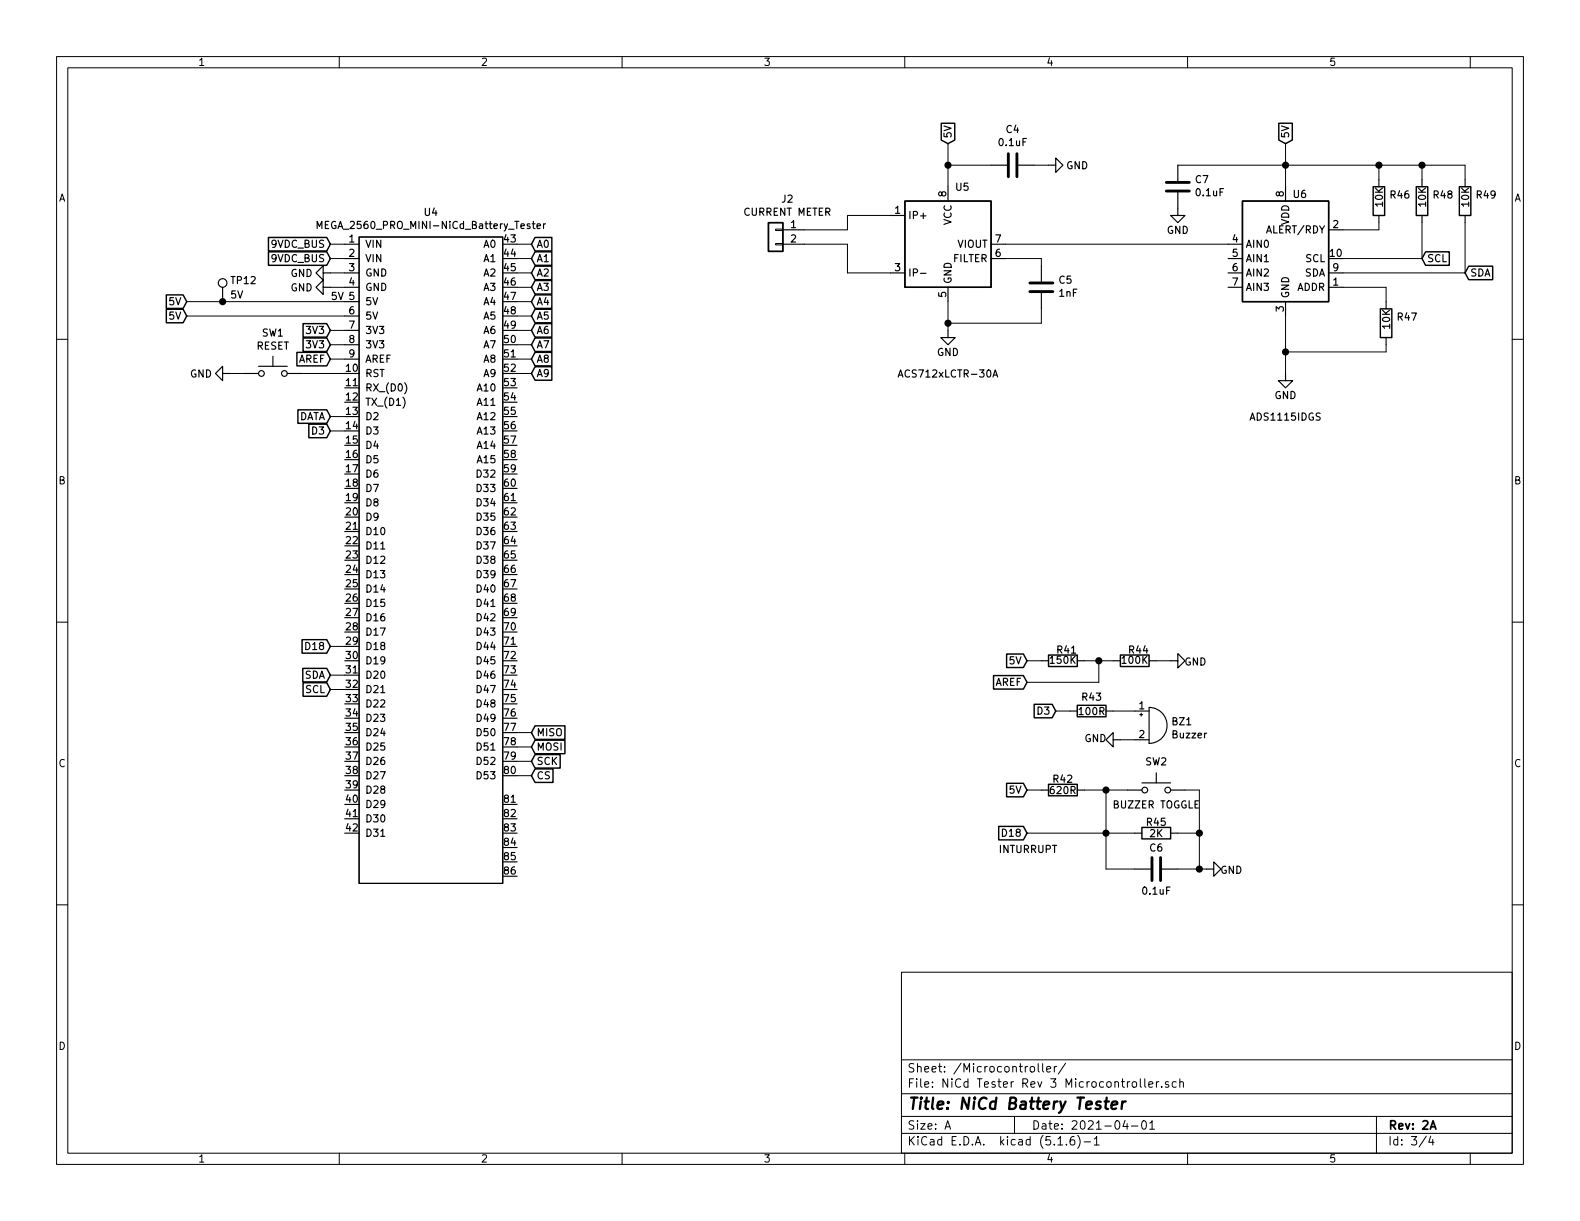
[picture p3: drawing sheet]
<svg xmlns="http://www.w3.org/2000/svg" width="279mm" height="216mm" viewBox="0 0 279 216" stroke-linecap="round" stroke-linejoin="round" font-family="sans-serif">
<g fill="none" stroke="#000" stroke-width=".18">
<path d="M10 10h259.4v195.9h-259.4zM12 12h255.4v191.9h-255.4zM60 10v2M110 10v2M160 10v2M210 10v2M260 10v2M157.5 38.1h-7.6v2.5h-7.7M167.6 29.2h7.7M167.6 25.4v7.6M182.9 29.2h2.5M208.3 29.2h50.8v2.6"/>
<path d="M227.3 25.4v7.6M243.8 39.4v1.2h-6.3M243.8 29.2v2.6M251.5 29.2v2.6M251.5 39.4v6.3h-14M259.1 39.4v8.9h-21.6M10 60h2M33 53.3h28M33 55.9h28M58.4 45.7h2.6M58.4 43.2h2.6M58.4 48.3h2.6"/>
<path d="M58.4 50.8h2.6M58.4 58.4h2.6M91.4 45.7h2.6M91.4 43.2h2.6M91.4 48.3h2.6M91.4 53.3h2.6M91.4 55.9h2.6M91.4 50.8h2.6M91.4 58.4h2.6M137.2 43.1h1.2v.2h-1.2zM137.2 40.5h1.2v.3h-1.2zM142.2 43.2h7.7v5.1h7.6"/>
<path d="M167.6 53.3v5.1M177.8 45.7h6.3v1.3M177.8 43.2h39.4M184.1 54.6v2.6h-16.5M227.3 55.9v10.1M237.5 50.8h7.6v2.5M267.4 60h2M40.6 66h2.6M53.3 66h7.7M58.4 63.5h2.6M58.4 73.7h2.6M58.4 76.2h2.6"/>
<path d="M58.4 61h2.6M91.4 63.5h2.6M91.4 66h2.6M91.4 61h2.6M245.1 61v1.2h-17.8M10 110h2M58.4 119.4h2.6M58.4 114.3h2.6M181.6 116.8h2.5M191.8 116.8h5M194.3 116.8v3.9h-12.7M204.5 116.8h2.5"/>
<path d="M267.4 110h2M58.4 121.9h2.6M91.4 137.2h2.6M91.4 134.6h2.6M91.4 132.1h2.6M91.4 129.5h2.6M181.6 139.7h2.5M186.7 125.7h2.5M191.8 139.7h7.6M195.6 139.7v14h5.1M196.8 125.7h3.9M198.1 130.8h2.6"/>
<path d="M209.5 139.7h2.6v14M10 160h2M181.6 147.3h19.1M208.3 147.3h3.8M208.3 153.7h5.1M267.4 160h2M159.4 171.9h108v32h-108zM159.4 197.4h108M159.4 193.4h108M159.4 187.4h108M167.1 199.7l.5-1.5 .5 1.5M167.2 199.2h.8"/>
<path d="M179.4 197.4v3M182.2 188.7l.2-.1 .5 .1v.7l-.2 .2-.5-.2zM183.6 188.1v1.3l.2 .2M184.4 188.1v1.3l.2 .2M185.1 189.1l.7-.2-.1-.3h-.4l-.2 .2 .1 .7h.5M186.4 188.6v1M186.9 188.6l-.5 .2M188.4 188l-1.3 1.9M199 198.1l-.4 1.1h.9M199.3 198.7v1M200.1 199.1h1.1M200.3 191.4l.2-.1 .4 .1v.7l-.2 .2-.4-.2z"/>
<path d="M201.7 190.8v1.2l.2 .3M202 198.3l.4-.1a.94 .94 0 0 1 0 1.5 .82 .82 0 0 1-.4-1.4zM202.4 190.8v1.2l.2 .3M203.1 191.8l.8-.2-.1-.3h-.4l-.3 .2 .1 .7h.6M203.3 198.6l.4-.4v1.5M203.3 199.7h.9M204.5 191.3v1M204.9 191.3l-.4 .2M205.4 192.1v.2M206.6 191.3h-.3l-.2 .2v.2l.5 .1v.4h-.5M208 191.3h-.4l-.3 .2v.6l.3 .2 .4-.1M208.6 191.4l.2-.1h.4l.1 1"/>
<path d="M208.6 190.8v1.5M243.4 197.4v6.5M60 203.9v2M110 203.9v2M159.4 200.4h108M160 203.9v2M187.1 202.5h.8M188.6 202.3v.2M189.9 201a.59 .59 0 0 0-.7 .6v.6l.2 .2 .4 .1 .2-.2 .1-.5-.2-.2-.4-.1-.3 .3M190.6 200.8a1.71 1.71 0 0 1 0 2.2M191.7 201.9h1.2M193.5 201.4l.4-.4v1.5"/>
<path d="M193.5 202.5h.9M210 203.9v2M252.2 200.9l-1.2 1.9M253 200.9l-.3 1.1h.9M253.4 201.5v1M260 203.9v2"/>
</g>
<path d="M252.9 199.7l.5-1.5 .5 1.5" fill="none" stroke="#000" stroke-width=".3"/>
<path d="M195.3 194.8h.8M195.7 194.1l-.2 1.7 .1 .2 .3 .1M196.6 195.4l1-.2-.1-.4h-.8l-.2 1 .3 .3 .6-.1M198.5 194.8l-.2 1.3M199.1 194.8a.55 .55 0 0 0-.7 .3" fill="none" stroke="#000" stroke-width=".41"/>
<g fill="none" stroke="#000" stroke-width=".25">
<path d="M135.9 39.4h2.5v5.1h-2.5zM160 35.6h15.3v15.2h-15.3zM166.4 21.8h2.4v3l-1.2 .6-1.2-.6zM219.7 35.6h15.2v17.7h-15.2zM226.1 21.8h2.4v3l-1.2 .6-1.2-.6zM242.8 33h2.1v5.1h-2.1zM250.4 33h2.1v5.1h-2.1zM258.1 33h2v5.1h-2zM29.4 54.7h3l.6 1.2-.6 1.2h-3zM29.4 52.1h3l.6 1.2-.6 1.2h-3zM47.5 44.5h10.3l.6 1.2-.6 1.2h-10.3zM47.5 42h10.3l.6 1.2-.6 1.2h-10.3z"/>
<path d="M53.6 59.8h4.2l.6 1.2-.6 1.2h-4.2zM53.6 57.2h4.2l.6 1.2-.6 1.2h-4.2zM94.6 59.8h3v2.4h-3l-.6-1.2zM94.6 57.2h3v2.4h-3l-.6-1.2zM94.6 54.7h3v2.4h-3l-.6-1.2zM94.6 52.1h3v2.4h-3l-.6-1.2zM94.6 49.6h3v2.4h-3l-.6-1.2zM94.6 47.1h3v2.4h-3l-.6-1.2zM94.6 44.5h3v2.4h-3l-.6-1.2zM94.6 42h3v2.4h-3l-.6-1.2zM244.1 54.6h2v5.1h-2zM252.1 44.5h4.2v2.4h-4.2l-.6-1.2z"/>
<path d="M259.7 47.1h4.3v2.4h-4.3l-.6-1.2zM52.5 62.3h5.3l.6 1.2-.6 1.2h-5.3zM52.7 72.5h5.1l.6 1.2-.6 1.2h-5.1zM54.6 75h3.2l.6 1.2-.6 1.2h-3.2zM94.6 64.8h3v2.4h-3l-.6-1.2zM94.6 62.3h3v2.4h-3l-.6-1.2zM53.4 113.1h4.4l.6 1.2-.6 1.2h-4.4zM53.5 118.2h4.3l.6 1.2-.6 1.2h-4.3zM175.7 119.5h5.3l.6 1.2-.6 1.1h-5.3zM178 115.6h3l.6 1.2-.6 1.2h-3zM185.4 115.8h5.1v2.1h-5.1zM198.1 115.8h5.1v2.1h-5.1z"/>
<path d="M53.6 120.7h4.2l.6 1.2-.6 1.2h-4.2zM94.6 136h3.2v2.4h-3.2l-.6-1.2zM94.6 133.4h4.5v2.4h-4.5l-.6-1.2zM94.6 130.9h5.3v2.4h-5.3l-.6-1.2zM94.6 128.3h5.3v2.4h-5.3l-.6-1.2zM178 138.5h3l.6 1.2-.6 1.2h-3zM182.9 124.5h3.2l.6 1.2-.6 1.2h-3.2zM185.4 138.7h5.1v2h-5.1zM190.5 124.7h5.1v2h-5.1zM176.6 146.1h4.4l.6 1.2-.6 1.2h-4.4zM201.9 146.3h5.1v2h-5.1z"/>
</g>
<g fill="none" stroke="#000" stroke-width=".2">
<path d="M95 40l.6-.1-.1-.3h-.4l-.1 .2v.6h.5M96.1 39.6v.8M96.5 39.6l-.4 .2M157.5 38.1h2.5M167.6 33v2.6M175.3 29.2h2.8M180.1 29.2h2.8M185.4 29.2h1.3v1.3l1.3-1.3-1.3-1.3v1.3M208.3 34v4.1h-1.3l1.3 1.3 1.2-1.3h-1.2M208.3 29.2v2.8M227.3 33v2.6M243.8 31.8v1.2"/>
<path d="M243.8 38.1v1.3M251.5 31.8v1.2M251.5 38.1v1.3M259.1 31.8v1.2M259.1 38.1v1.3M39.4 50.8v2.5M56.1 40.4v-1.3l.4 1 .4-1v1.3M57.1 48.3v-1.3l-1.2 1.3 1.2 1.2v-1.2h1.3M57.1 50.8v-1.3l-1.2 1.3 1.2 1.3v-1.3h1.3M61 48.3h2.5M61 45.7h2.5M61 43.2h2.5"/>
<path d="M61 50.8h2.5M61 53.3h2.5M61 55.9h2.5M61 58.4h2.5M63.5 41.9h25.4v114.3h-25.4zM138.4 43.2h3.8M138.4 40.6h3.8M157.5 48.3h2.5M162.8 48.3h1M167.6 58.4v1.3h-1.2l1.2 1.3 1.3-1.3h-1.3M167.6 50.8v2.5M175.3 45.7h2.5"/>
<path d="M175.3 43.2h2.5M184.1 47v2.8M184.1 51.8v2.8M217.2 48.3h2.5M217.2 45.7h2.5M217.2 43.2h2.5M217.2 50.8h2.5M227.3 53.3v2.6M234.9 48.3h2.6M234.9 50.8h2.6M234.9 40.6h2.6M245.1 53.3v1.3"/>
<path d="M245.1 59.7v1.3M39.4 66v-1.2l-1.3 1.2 1.3 1.3v-1.3h1.2M43.2 66h2.5M45.7 64.8h5.1M48.3 63v1.8M50.8 66h2.5M61 61h2.5M61 63.5h2.5M71.6 67.7a1.4 1.4 0 0 1 0 1.9M158.8 66.7l.5-1.3 .4 1.3M175.6 66.7l.4-1.3 .4 1.3M175.7 66.3h.6"/>
<path d="M227.3 66v1.3h-1.2l1.2 1.3 1.3-1.3h-1.3M67.3 97.1h.7M184.1 116.8h1.3M190.5 116.8h1.3M196.8 116.8h1.3M203.2 116.8h1.3M207 116.8h1.3v1.3l1.2-1.3-1.2-1.2v1.2M67.3 122.5h.7M184.1 139.7h1.3M189.2 125.7h1.3M190.5 139.7h1.3M195.6 125.7h1.2"/>
<path d="M196.8 130.8v1.3l-1.2-1.3 1.2-1.3v1.3h1.3M199.4 139.7h2.5M200.7 125.7h2.5M200.7 130.8h2.5M201.5 126.4h.6M201.8 126.1v.5M201.9 138.4h5.1M203.2 125.1a3.2 3.2 0 0 1 3.2 3.2 3.2 3.2 0 0 1-3.2 3.1zM204.5 136.7v1.7M207 139.7h2.5M67.3 147.9h.7M200.7 153.7h2.8"/>
<path d="M200.7 147.3h1.2M205.5 153.7h2.8M207 147.3h1.3M213.4 153.7h1.2v1.2l1.3-1.2-1.3-1.3v1.3"/>
<circle cx="39.4" cy="50" r=".76"/>
<circle cx="46.2" cy="66" r=".51"/>
<circle cx="50.3" cy="66" r=".51"/>
<circle cx="202.4" cy="139.7" r=".51"/>
<circle cx="206.5" cy="139.7" r=".51"/>
</g>
<path d="M178.3 27.2v4M179.8 27.2v4M206.2 32.3h4.1M206.2 33.8h4.1M182.1 50h4.1M182.1 51.6h4.1M203.7 151.6v4.1M205.2 151.6v4.1" fill="none" stroke="#000" stroke-width=".51"/>
<g fill="#000" stroke="#000" stroke-width=".25">
<circle cx="167.6" cy="29.2" r=".51"/>
<circle cx="227.3" cy="29.2" r=".51"/>
<circle cx="243.8" cy="29.2" r=".51"/>
<circle cx="251.5" cy="29.2" r=".51"/>
<circle cx="39.4" cy="53.3" r=".51"/>
<circle cx="167.6" cy="57.2" r=".51"/>
<circle cx="227.3" cy="62.2" r=".51"/>
<circle cx="194.3" cy="116.8" r=".51"/>
<circle cx="195.6" cy="139.7" r=".51"/>
<circle cx="195.6" cy="147.3" r=".51"/>
<circle cx="212.1" cy="153.7" r=".51"/>
<circle cx="212.1" cy="147.3" r=".51"/>
</g>
<text font-size="2.8" x="160.4" y="196.2">Title: NiCd Battery Tester</text>
<g font-size="2.1">
<text x="160.4" y="189.6">Sheet: /Microcontroller/</text>
<text x="160.4" y="192.3">File: NiCd Tester Rev 3 Microcontroller.sch</text>
<text x="160.4" y="202.5">KiCad E.D.A. kicad (5.1.6)-1</text>
<text x="160.4" y="199.7">Size: A</text>
<text x="182.4" y="199.7">Date: 2021-04-01</text>
<text x="245.4" y="199.7">Rev: 2A</text>
<text x="245.4" y="202.5">Id: 3/4</text>
</g>
<g font-size="1.8">
<text x="35" y="11.6">1</text>
<text x="85" y="11.6">2</text>
<text x="135" y="11.6">3</text>
<text x="185" y="11.6">4</text>
<text x="235" y="11.6">5</text>
<text x="178" y="23.5">C4</text>
<text x="168.3" y="24.6" transform="rotate(-90 168.3 24.6)">5V</text>
<text x="176.8" y="25.8">0.1uF</text>
<text x="188.5" y="29.9">GND</text>
<text x="228" y="24.6" transform="rotate(-90 228 24.6)">5V</text>
<text x="10.4" y="35.6">A</text>
<text x="138.3" y="35.8">J2</text>
<text x="167.3" y="34.8" transform="rotate(-90 167.3 34.8)">8</text>
<text x="169.1" y="33.7">U5</text>
<text x="211.4" y="32.4">C7</text>
<text x="211.6" y="34.7">0.1uF</text>
<text x="227" y="34.8" transform="rotate(-90 227 34.8)">8</text>
<text x="228.8" y="35">U6</text>
<text x="245.9" y="35.1">R46</text>
<text x="253.5" y="35.1">R48</text>
<text x="261.2" y="35.1">R49</text>
<text x="267.8" y="35.6">A</text>
<text x="57.3" y="40.5">MEGA_2560_PRO_MINI-NiCd_Battery_Tester</text>
<text x="75.1" y="38.2">U4</text>
<text x="131.6" y="38.2">CURRENT METER</text>
<text x="139.9" y="40.3">1</text>
<text x="158.3" y="37.8">1</text>
<text x="160.5" y="38.7">IP+</text>
<text x="168.3" y="39.8" transform="rotate(-90 168.3 39.8)">VCC</text>
<text x="206.3" y="41.4">GND</text>
<text x="224.3" y="41.3">ALERT/RDY</text>
<text x="228" y="39.8" transform="rotate(-90 228 39.8)">VDD</text>
<text x="235.7" y="40.3">2</text>
<text x="244.6" y="36.5" transform="rotate(-90 244.6 36.5)">10K</text>
<text x="252.2" y="36.5" transform="rotate(-90 252.2 36.5)">10K</text>
<text x="259.8" y="36.5" transform="rotate(-90 259.8 36.5)">10K</text>
<text x="48.2" y="46.4">9VDC_BUS</text>
<text x="48.2" y="43.8">9VDC_BUS</text>
<text x="61.7" y="42.9">1</text>
<text x="61.7" y="45.4">2</text>
<text x="61.7" y="48">3</text>
<text x="64.5" y="43.8">VIN</text>
<text x="64.5" y="46.4">VIN</text>
<text x="85.6" y="43.8">A0</text>
<text x="85.6" y="46.4">A1</text>
<text x="89.2" y="42.9">43</text>
<text x="89.2" y="45.4">44</text>
<text x="89.2" y="48">45</text>
<text x="94.8" y="46.4">A1</text>
<text x="94.8" y="43.8">A0</text>
<text x="139.9" y="42.9">2</text>
<text x="158.3" y="48">3</text>
<text x="168.6" y="46.4">FILTER</text>
<text x="169.3" y="43.8">VIOUT</text>
<text x="176" y="45.4">6</text>
<text x="176" y="42.9">7</text>
<text x="218" y="42.9">4</text>
<text x="218" y="45.4">5</text>
<text x="218" y="48">6</text>
<text x="220.2" y="43.8">AIN0</text>
<text x="220.2" y="46.4">AIN1</text>
<text x="230.9" y="46.4">SCL</text>
<text x="235.3" y="45.4">10</text>
<text x="235.7" y="48">9</text>
<text x="252.3" y="46.4">SCL</text>
<text x="30" y="54">5V</text>
<text x="40.8" y="52.8">5V</text>
<text x="40.9" y="50.2">TP12</text>
<text x="51.4" y="49">GND</text>
<text x="51.4" y="51.5">GND</text>
<text x="58.4" y="53">5V 5</text>
<text x="61.7" y="50.5">4</text>
<text x="64.5" y="48.9">GND</text>
<text x="64.5" y="51.4">GND</text>
<text x="64.5" y="54">5V</text>
<text x="85.6" y="48.9">A2</text>
<text x="85.6" y="51.4">A3</text>
<text x="85.6" y="54">A4</text>
<text x="89.2" y="50.5">46</text>
<text x="89.2" y="53">47</text>
<text x="94.8" y="54">A4</text>
<text x="94.8" y="51.4">A3</text>
<text x="94.8" y="48.9">A2</text>
<text x="160.5" y="48.9">IP-</text>
<text x="167.3" y="52.6" transform="rotate(-90 167.3 52.6)">5</text>
<text x="168.3" y="50.3" transform="rotate(-90 168.3 50.3)">GND</text>
<text x="187.3" y="50.2">C5</text>
<text x="187.3" y="52.5">1nF</text>
<text x="218" y="50.5">7</text>
<text x="220.2" y="48.9">AIN2</text>
<text x="220.2" y="51.4">AIN3</text>
<text x="228" y="52.8" transform="rotate(-90 228 52.8)">GND</text>
<text x="229.3" y="51.4">ADDR</text>
<text x="230.7" y="48.9">SDA</text>
<text x="235.7" y="50.5">1</text>
<text x="259.9" y="48.9">SDA</text>
<text x="30" y="56.5">5V</text>
<text x="46.4" y="59.5">SW1</text>
<text x="54.4" y="59.1">3V3</text>
<text x="61.7" y="55.6">6</text>
<text x="61.7" y="58.1">7</text>
<text x="64.5" y="56.5">5V</text>
<text x="64.5" y="59.1">3V3</text>
<text x="85.6" y="56.5">A5</text>
<text x="85.6" y="59.1">A6</text>
<text x="89.2" y="55.6">48</text>
<text x="89.2" y="58.1">49</text>
<text x="94.8" y="59.1">A6</text>
<text x="94.8" y="56.5">A5</text>
<text x="227" y="55.1" transform="rotate(-90 227 55.1)">3</text>
<text x="245.8" y="58.1" transform="rotate(-90 245.8 58.1)">10K</text>
<text x="247.2" y="56.7">R47</text>
<text x="45.3" y="61.8">RESET</text>
<text x="52.8" y="64.1">AREF</text>
<text x="54.4" y="61.6">3V3</text>
<text x="61.3" y="65.7">10</text>
<text x="61.7" y="60.7">8</text>
<text x="61.7" y="63.2">9</text>
<text x="64.5" y="61.6">3V3</text>
<text x="64.5" y="64.1">AREF</text>
<text x="85.6" y="61.6">A7</text>
<text x="85.6" y="64.1">A8</text>
<text x="89.2" y="60.7">50</text>
<text x="89.2" y="63.2">51</text>
<text x="89.2" y="65.7">52</text>
<text x="94.8" y="64.1">A8</text>
<text x="94.8" y="61.6">A7</text>
<text x="165.7" y="62.9">GND</text>
<text x="33.6" y="66.8">GND</text>
<text x="61.3" y="68.3">11</text>
<text x="61.3" y="70.8">12</text>
<text x="64.5" y="66.7">RST</text>
<text x="64.5" y="69.2">RX_(D0)</text>
<text x="64.5" y="71.8">TX_(D1)</text>
<text x="84.6" y="69.2">A10</text>
<text x="84.6" y="71.8">A11</text>
<text x="85.6" y="66.7">A9</text>
<text x="89.2" y="68.3">53</text>
<text x="89.2" y="70.8">54</text>
<text x="94.8" y="66.7">A9</text>
<text x="159.5" y="66.8">ACS712xLCTR-30A</text>
<text x="225.4" y="70.6">GND</text>
<text x="52.7" y="74.3">DATA</text>
<text x="55.3" y="76.8">D3</text>
<text x="61.3" y="73.4">13</text>
<text x="61.3" y="75.9">14</text>
<text x="64.5" y="74.3">D2</text>
<text x="64.5" y="76.8">D3</text>
<text x="84.6" y="74.3">A12</text>
<text x="84.6" y="76.8">A13</text>
<text x="89.2" y="73.4">55</text>
<text x="89.2" y="75.9">56</text>
<text x="221.3" y="74.4">ADS1115IDGS</text>
<text x="61.3" y="78.4">15</text>
<text x="61.3" y="81">16</text>
<text x="61.3" y="83.5">17</text>
<text x="64.5" y="79.4">D4</text>
<text x="64.5" y="81.9">D5</text>
<text x="84.6" y="79.4">A14</text>
<text x="84.6" y="81.9">A15</text>
<text x="89.2" y="78.4">57</text>
<text x="89.2" y="81">58</text>
<text x="89.2" y="83.5">59</text>
<text x="10.4" y="85.6">B</text>
<text x="61.3" y="86.1">18</text>
<text x="61.3" y="88.6">19</text>
<text x="64.5" y="84.5">D6</text>
<text x="64.5" y="87">D7</text>
<text x="64.5" y="89.5">D8</text>
<text x="84.6" y="84.5">D32</text>
<text x="84.6" y="87">D33</text>
<text x="84.6" y="89.5">D34</text>
<text x="89.2" y="86.1">60</text>
<text x="89.2" y="88.6">61</text>
<text x="267.8" y="85.6">B</text>
<text x="61.3" y="91.1">20</text>
<text x="61.3" y="93.7">21</text>
<text x="64.5" y="92.1">D9</text>
<text x="64.5" y="94.6">D10</text>
<text x="84.6" y="92.1">D35</text>
<text x="84.6" y="94.6">D36</text>
<text x="89.2" y="91.1">62</text>
<text x="89.2" y="93.7">63</text>
<text x="61.3" y="96.2">22</text>
<text x="61.3" y="98.8">23</text>
<text x="61.3" y="101.3">24</text>
<text x="64.5" y="97.2">D11</text>
<text x="64.5" y="99.7">D12</text>
<text x="84.6" y="97.2">D37</text>
<text x="84.6" y="99.7">D38</text>
<text x="89.2" y="96.2">64</text>
<text x="89.2" y="98.8">65</text>
<text x="89.2" y="101.3">66</text>
<text x="61.3" y="103.8">25</text>
<text x="61.3" y="106.4">26</text>
<text x="64.5" y="102.2">D13</text>
<text x="64.5" y="104.8">D14</text>
<text x="64.5" y="107.3">D15</text>
<text x="84.6" y="102.2">D39</text>
<text x="84.6" y="104.8">D40</text>
<text x="84.6" y="107.3">D41</text>
<text x="89.2" y="103.8">67</text>
<text x="89.2" y="106.4">68</text>
<text x="61.3" y="108.9">27</text>
<text x="61.3" y="111.5">28</text>
<text x="61.3" y="114">29</text>
<text x="64.5" y="109.9">D16</text>
<text x="64.5" y="112.4">D17</text>
<text x="84.6" y="109.9">D42</text>
<text x="84.6" y="112.4">D43</text>
<text x="89.2" y="108.9">69</text>
<text x="89.2" y="111.5">70</text>
<text x="89.2" y="114">71</text>
<text x="54.3" y="114.9">D18</text>
<text x="61.3" y="116.5">30</text>
<text x="61.3" y="119.1">31</text>
<text x="64.5" y="114.9">D18</text>
<text x="64.5" y="117.5">D19</text>
<text x="84.6" y="114.9">D44</text>
<text x="84.6" y="117.5">D45</text>
<text x="89.2" y="116.5">72</text>
<text x="89.2" y="119.1">73</text>
<text x="178.6" y="117.5">5V</text>
<text x="185.8" y="117.4">150K</text>
<text x="187" y="115.6">R41</text>
<text x="198.5" y="117.4">100K</text>
<text x="199.7" y="115.6">R44</text>
<text x="209.4" y="117.7">GND</text>
<text x="53.8" y="120">SDA</text>
<text x="54.1" y="122.6">SCL</text>
<text x="61.3" y="121.6">32</text>
<text x="61.3" y="124.2">33</text>
<text x="64.5" y="120">D20</text>
<text x="64.5" y="122.6">D21</text>
<text x="64.5" y="125.1">D22</text>
<text x="84.6" y="120">D46</text>
<text x="84.6" y="122.6">D47</text>
<text x="84.6" y="125.1">D48</text>
<text x="89.2" y="121.6">74</text>
<text x="89.2" y="124.2">75</text>
<text x="175.9" y="121.3">AREF</text>
<text x="191.4" y="123.9">R43</text>
<text x="201.4" y="125.4">1</text>
<text x="61.3" y="126.7">34</text>
<text x="61.3" y="129.2">35</text>
<text x="61.3" y="131.8">36</text>
<text x="64.5" y="127.6">D23</text>
<text x="64.5" y="130.2">D24</text>
<text x="84.6" y="127.6">D49</text>
<text x="84.6" y="130.2">D50</text>
<text x="89.2" y="126.7">76</text>
<text x="89.2" y="129.2">77</text>
<text x="89.2" y="131.8">78</text>
<text x="94.8" y="130.2">MISO</text>
<text x="183.6" y="126.4">D3</text>
<text x="190.9" y="126.4">100R</text>
<text x="191.8" y="131.2">GND</text>
<text x="201.4" y="130.5">2</text>
<text x="207.3" y="128.2">BZ1</text>
<text x="207.4" y="130.6">Buzzer</text>
<text x="10.4" y="135.6">C</text>
<text x="61.3" y="134.3">37</text>
<text x="61.3" y="136.9">38</text>
<text x="64.5" y="132.7">D25</text>
<text x="64.5" y="135.3">D26</text>
<text x="64.5" y="137.8">D27</text>
<text x="84.6" y="132.7">D51</text>
<text x="84.6" y="135.3">D52</text>
<text x="84.6" y="137.8">D53</text>
<text x="89.2" y="134.3">79</text>
<text x="89.2" y="136.9">80</text>
<text x="94.8" y="137.8">CS</text>
<text x="94.8" y="135.3">SCK</text>
<text x="94.8" y="132.7">MOSI</text>
<text x="202.6" y="135.3">SW2</text>
<text x="267.8" y="135.6">C</text>
<text x="61.3" y="139.4">39</text>
<text x="61.3" y="141.9">40</text>
<text x="64.5" y="140.3">D28</text>
<text x="64.5" y="142.9">D29</text>
<text x="89.2" y="141.9">81</text>
<text x="178.6" y="140.3">5V</text>
<text x="185.8" y="140.4">620R</text>
<text x="186.3" y="138.4">R42</text>
<text x="196.9" y="143">BUZZER TOGGLE</text>
<text x="61.3" y="144.5">41</text>
<text x="61.3" y="147">42</text>
<text x="64.5" y="145.4">D30</text>
<text x="64.5" y="148">D31</text>
<text x="89.2" y="144.5">82</text>
<text x="89.2" y="147">83</text>
<text x="89.2" y="149.6">84</text>
<text x="177.5" y="148">D18</text>
<text x="202.8" y="146">R45</text>
<text x="203.4" y="148">2K</text>
<text x="89.2" y="152.1">85</text>
<text x="89.2" y="154.6">86</text>
<text x="176.5" y="150.8">INTURRUPT</text>
<text x="203.4" y="150.6">C6</text>
<text x="215.8" y="154.5">GND</text>
<text x="202.2" y="158.2">0.1uF</text>
<text x="10.4" y="185.6">D</text>
<text x="267.8" y="185.6">D</text>
<text x="35" y="205.5">1</text>
<text x="85" y="205.5">2</text>
<text x="135" y="205.5">3</text>
<text x="185" y="205.5">4</text>
<text x="235" y="205.5">5</text>
</g>
</svg>
